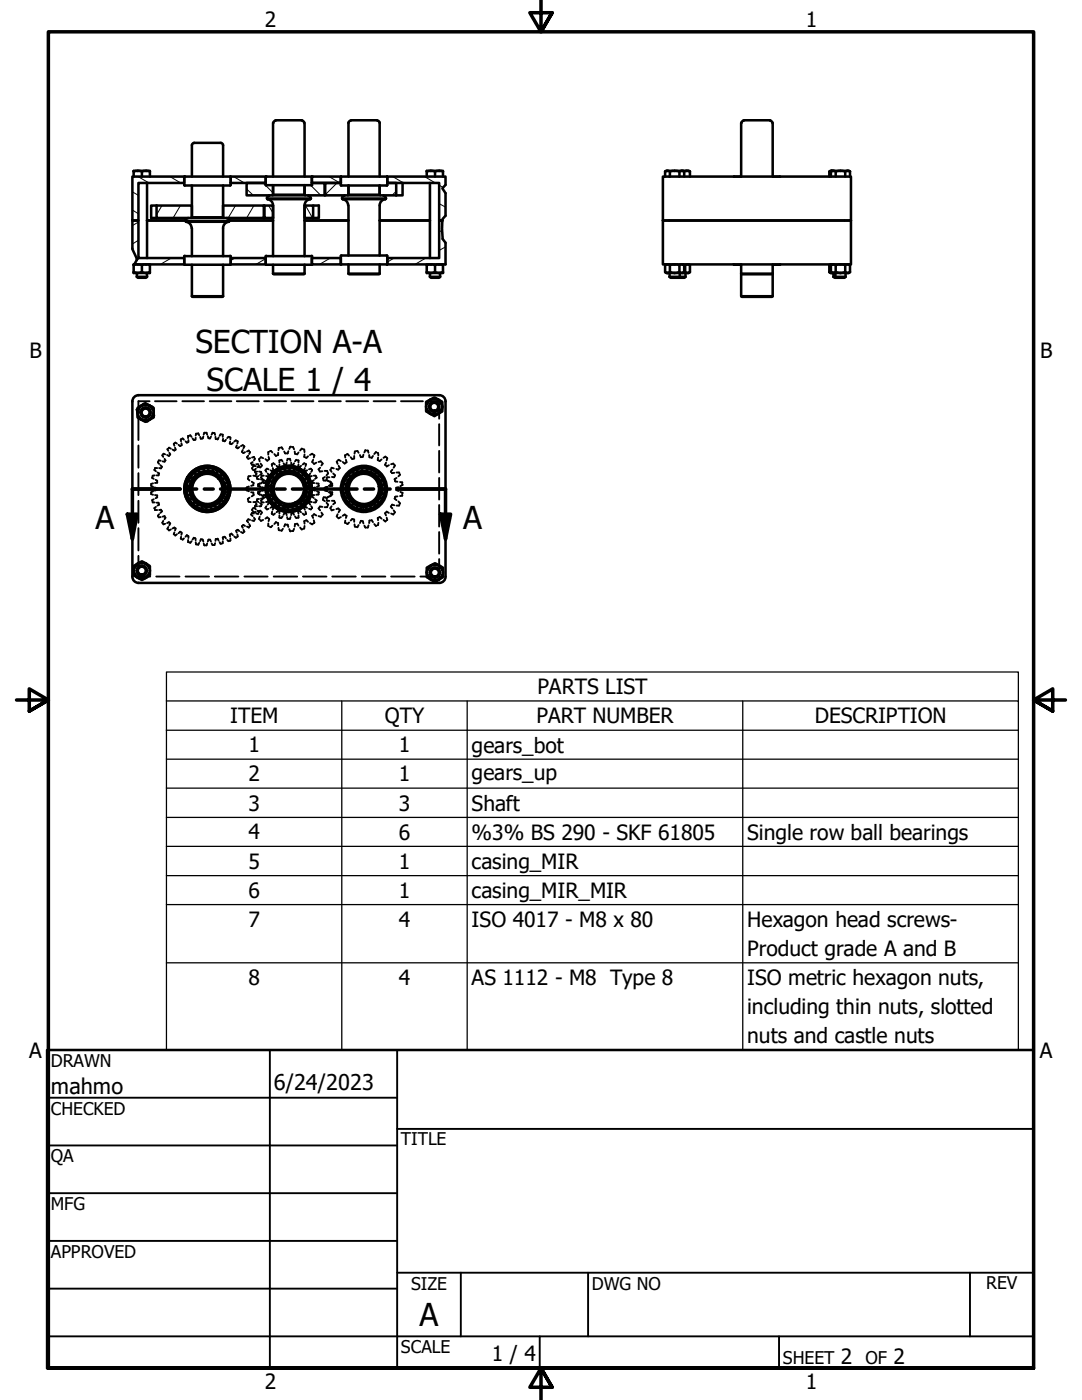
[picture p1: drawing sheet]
<svg xmlns="http://www.w3.org/2000/svg" width="216mm" height="279mm" viewBox="0 0 216 279" stroke-linecap="round" stroke-linejoin="round" font-family="sans-serif">
<!-- layer: Hatch (ANSI) -->
<g fill="none" stroke="#000" stroke-width=".2">
<path d="M26.4 38.3l1.2 .7M27.6 35.2l2.1 1.3M33.9 35.2l2.2 1.3M46.6 35.2l2.2 1.3M49.2 37.7l1.3 1.3M52.5 36.5l2 2M53 35.2v.1M62 37l2 2M65.7 35.2l2.1 1.3M67.2 36.5l-2.3 2.4M69.5 38.7l-.3 .3M78.4 35.2l2.1 1.3"/>
<path d="M79.1 38.2l-.9 .8M84.7 35.2l2.2 1.3M87.6 37l.8 .4M26.4 41.9l1.2 .8M27.6 47.9l-1.2 .8M27.6 44.3l-1.2 .7M27.8 51.5l-.4 .3M32.3 41l-1.1 1.9M34.2 51.5l-2.2 1.3M36 41l-1.5 2.5M46.9 51.5l-.9 .5M47 41l-1.5 2.5"/>
<path d="M50.7 41l-1.5 2.5M53 51.6l-1.9 1.2M53.6 41l.9 1.5M61 41l1.4 2.5M65.9 51.5l-2.1 1.3M78.6 51.5l-1.3 .8M85 51.5l-2.2 1.3M87.6 40.6l1.3 .7M88.2 46l-.6 .3M88.9 49.3l-1.3 .7"/>
</g>
<!-- layer: Hidden (ANSI) -->
<g fill="none" stroke="#000" stroke-width=".38">
<path d="M27.5 82.9l.1 .7 .6 .2M27.6 83.4v4.4M27.6 88.9v4.4M27.6 94.4v4.4M27.6 99.9v4.4M27.7 81.3l-.5 .4 .2 .7M29.3 80.7l-.6-.2-.5 .4M29.5 81.7a.83 .83 0 0 0-1.3 .7 .83 .83 0 0 0 1.3 .7M29.8 83.8l-.4 .4-.6-.2M29.8 80.9l.7 .3 .1 .5M29.8 80.1h-2.2v2.2M30.2 98.5v.1l.3 .1"/>
<path d="M30.2 96.8l.3 .4M30.3 81.7a1.41 1.41 0 0 0-1.5-.8 1.41 1.41 0 0 0-1.2 1.3M30.4 95.2v.2l.3 .2M30.5 82.5a1.48 1.48 0 0 1-1.2 1.3 1.48 1.48 0 0 1-1.6-.7M30.5 98l-.3 .4M30.5 96.5l-.3 .1v.1M30.7 82.4l.1 .6-.4 .4M30.7 99.6l-.3 .2v.1M30.9 97.3l.3 .1v.1M30.9 93.7l-.1 .1 .3 .2M30.9 94.9l-.5 .2M30.9 98.8l.5 .1v.1"/>
<path d="M30.9 80.1h4.3M31.1 95.8l.3 .3M31.2 97.7v.1l-.3 .1M31.4 96.2v.1l-.5 .1M31.4 99.1l-.3 .3M31.4 93.4h-.5v.1M31.4 94.3l.3 .2v.1M31.6 92.1l-.1 .2 .2 .3M31.7 94.7l-.1 .2h-.4M32 92.8l.3 .4M32.1 91.9h-.4l-.1 .1M32.2 93.3l-.1 .2-.4-.1"/>
<path d="M32.4 92.1h.5M32.4 90.8l.2 .4M32.5 90.7l.1-.1 .4 .1M32.8 91.6l.2 .3M33.3 90.8l.4 .2 .1-.1M33.5 89.5l-.1 .2 .2 .3M33.7 89.5v-.2l.4 .2M33.8 90.4l.1 .4M34.4 89.7l.5 .2M34.8 88.5l-.1 .1 .1 .4M34.9 89.3l.1 .5M34.9 88.4l.4 .1"/>
<path d="M35.6 88.8l.3 .2h.2M36.2 88.5v.4M36.2 87.6l-.1 .1v.4M36.3 87.6l.1-.1 .3 .3M36.4 80.1h4.3M37 88.1l.4 .2M37.1 97.4v.7M37.1 97.3v.2M37.1 97.4h.1M37.1 96.7v.7M37.1 97.7l.2 .1M37.2 98.8l.6 1.2"/>
<path d="M37.2 97.4h.1M37.3 97l-.2 .2M37.3 96a4.3 4.3 0 0 0 .5 4.1M37.4 99.3l.1 .3M37.5 96a4.1 4.1 0 0 0 .5 4.1M37.5 99v.1M37.5 99.4h.1M37.6 95.7l.1 .1M37.6 87.8v.4l-.1 .1M37.6 99.4h.1M37.7 95.4l-.4 .7M37.7 99.6l.1 .1"/>
<path d="M37.7 95.4h.1M37.7 87h-.2v.4M37.7 95.3l-.1 .3M37.8 97.4h.1M37.8 86.9h.2l.2 .3M37.8 97.7v.1M37.8 97.1l.1 .1M37.9 97.4h.1M37.9 97.5h.1M38 97.3v.1M38 97.5v.5M38 97.5l-.1 .1"/>
<path d="M38 98.8l.1 .1M38 94.9l-.3 .5M38 95.2h-.2M38 96.9v.5M38.1 98.6l.2 .5M38.1 99.1h.1M38.2 98a3.3 3.3 0 0 0 2.6 2.8M38.2 99.1h.1M38.2 98.9l.1 .2M38.2 96l-.1 .1M38.3 95.8h.1M38.3 99.1l.2 .4"/>
<path d="M38.3 99.1v.1M38.3 99.3v.1M38.4 87.5l.3 .3M38.5 95.8l-.1 .1M38.5 95.5v.1M38.7 95.4l-.5 1M38.9 99.9l.4 .4M38.9 94.2v.1M39.1 87.4l-.1 .4h-.1M39.1 93.9v.1M39.2 94.7h.1M39.2 94v.1"/>
<path d="M39.2 93.9l-.2 .1M39.3 86.6h-.2v.3M39.4 93.9h.1M39.4 86.6l.2-.1 .2 .4M39.5 94.6h.1M39.6 94.6l-.5 .4M39.7 93.6l-1.2 .8M39.8 94.4v.1M39.9 87.2l.2 .4h.1M40.1 94.4l-.7 .3M40.6 87.1l-.2 .4h-.1M40.8 93.4l-.1 .1"/>
<path d="M40.8 94l.1 .1M40.9 86.4h-.1l-.2 .3M41 94.4a3.3 3.3 0 0 0-2.8 2.6M41 93.3l-.6 .1M41 86.4h.2l.1 .3M41 94.2h.7M41 93.3h.1M41 93.3h-.1M41.1 93.3h.7M41.1 93.3h.1M41.1 94h.1M41.1 93.4v.1"/>
<path d="M41.1 94.1l-.5 .1M41.3 93.3l.2 .2M41.5 87.1l.2 .4M41.5 94l-.2 .1M41.7 93.3a4.3 4.3 0 0 0-3.7 1.8M41.7 93.2a4.3 4.3 0 0 0-3.9 1.9M41.8 80.1h4.4M42 94.4a3.1 3.1 0 0 1 2.6 2.8M42.1 87.1l-.3 .4M42.2 94.3l.5 .1M42.4 93.4l.7 .2 .6 .4M42.5 94.2v.1"/>
<path d="M42.5 86.4h-.1l-.2 .3M42.6 94.4l.3 .1M42.7 93.5a4.3 4.3 0 0 1 2.8 3l-.2-.1M42.7 86.4h.1l.1 .4M42.7 93.4a4.4 4.4 0 0 1 2.9 3.1M42.7 94.4l.5 .3M42.7 94.4h.1M42.8 94.3v.1M42.8 93.6l-.1 .1M42.9 93.6l.3 .1M43 87.2l.1 .4h.1M43.1 93.7v.1"/>
<path d="M43.1 93.6v.1M43.1 94.4l-.1 .1M43.3 93.8l.1 .2M43.6 87.3l-.2 .4-.1-.1M43.7 95.1l.4 .4M43.8 99.9l-.4 .4M43.8 99.9h.1M43.8 99.9v.2M43.9 99.9h.1M43.9 95.1v.1M44 95.3l.1 .1M44.1 95.4l.3 .5"/>
<path d="M44.1 95.4h.1M44.2 99.6l-.3 .3M44.2 86.7h-.2l-.2 .3M44.2 99.8l-.1 .1M44.2 95.3l-.1 .1M44.3 94.4l.8 1M44.3 95.6h.1M44.3 86.7h.1v.5M44.4 94.7h.1M44.5 87.6l-.1 .3 .2 .1M44.6 98.2a3.1 3.1 0 0 1-2.8 2.6M44.6 96.4l.2 .5"/>
<path d="M44.6 95h.1M44.6 98.6l-.2 .5M44.6 94.7l.2 .3M44.6 98.6h.1M44.6 98.6v.1M44.7 98.8v.1M44.8 96.9h.1M44.8 98.6h.1M44.8 98l-.1 .6M44.8 96.9v.6M44.8 94.9h-.1M44.8 98.4l-.1 .2"/>
<path d="M44.8 96.8v.2M44.8 95.1v.2M44.8 96.5v.1M44.9 97.2h.1M45 98.3l-.2 .1M45.1 87.8l-.3 .3-.1-.1M45.3 98.7l.1 .1M45.3 99.1h-.1M45.4 96.1l.3 .6M45.5 98.8h.1M45.5 96.8h.1M45.5 98.4v.2"/>
<path d="M45.5 98.7v.2M45.6 96.6l.1 .1M45.6 97l-.1 .2M45.7 97.6a4.5 4.5 0 0 1-2 3.6M45.7 96.8v.6M45.7 98.1l-.4 1.3M45.7 96.8v.1M45.7 96.7v.1M45.7 87.2l-.4 .2M45.8 97.6a4.6 4.6 0 0 1-2 3.7M45.8 87.2l.2 .1v.4M45.9 88.1l-.1 .4 .2 .1"/>
<path d="M46.5 88.4l-.4 .2M47.2 87.9h-.1l-.4 .2M47.2 88.9l-.1 .4h.1M47.2 80.1h4.4M47.3 88l.1 .1v.4M47.8 89.2l-.4 .3-.1-.1M48.5 89.8l-.2 .4h.1M48.5 88.9l-.4 .1M48.6 89l.2 .1-.2 .4M48.9 90.2l-.4 .2M49.2 97.7v.2l.5 .1M49.5 95.4l.3 .5"/>
<path d="M49.5 91.4v.2l.4-.2M49.5 99.9l.1 .2 .4 .1M49.5 90.9l-.2 .3v.2M49.7 97.1l-.5 .2v.2M49.7 90v-.1l-.4 .2M49.8 99.3l-.3 .3v.2M49.8 90.2h.1l-.2 .4M50 95l-.4 .1-.1 .1M50.1 98.2l.4 .1v.2M50.2 96.1l.4 .4M50.2 92.7h.5M50.3 91.3l.4-.1v.1"/>
<path d="M50.4 93.3l-.1 .2 .2 .4M50.4 92.2l-.3 .3 .1 .1M50.5 96.7v.1l-.4 .2M50.6 98.6v.2l-.4 .3M50.8 91.4l-.1 .5M50.9 94.2l.3 .4-.1 .1M50.9 94v.2l.4-.1M51.1 94.8l-.1 .2-.5-.1M51.1 93h-.5l-.1 .2M51.1 93.5l-.3 .4M51.1 92.6h.4l.1 .2M51.2 99.9l.4 .3"/>
<path d="M51.3 95.4v.2h.4M51.5 93.2l.4 .1 .2-.1M51.5 96.9v.1l.4 .2M51.5 98.4l.3 .3M51.6 95l-.4 .3M51.6 92.9l.1 .1-.3 .3M51.7 99.6h-.4v.2M51.7 94.1l.4 .2M51.7 98.5l.1 .2h.3M51.7 96.8l.3 .4M51.8 91.5l-.1 .1 .1 .5M51.8 96.5l-.3 .3"/>
<path d="M51.9 98l-.4 .2v.1M51.9 91.4l.2-.2 .4 .2M52 92.5l.3 .4-.1 .1M52 98l-.3 .4M52.1 95.7l.4 .1v.1M52.1 95.2v.1l.3 .3M52.1 96.5l-.4 .1M52.2 94.4l-.3 .4M52.2 98.9l.3 .1v.2M52.3 97.3l.3 .1v.1M52.4 99.6l-.3 .3v.1M52.4 97.3l.4 .1v.1"/>
<path d="M52.5 99.3v.1l-.4 .1M52.5 96l-.3 .3M52.5 98.8h.4l.1 .1M52.6 97.7v.1l-.3 .1M52.6 94.9h-.3l-.1 .2M52.7 95.8l.3 .3M52.7 80.1h4.4M52.8 97.7v.1l-.4 .1M53 91.6l.3 .3 .2-.1M53 96.3l-.1 .1h-.4M53 99v.1l-.3 .3M53.1 95l.4 .1v-.1"/>
<path d="M53.1 93.7l-.1 .2 .1 .3M53.1 93.6l.5 .1M53.3 97.2v.3l.2 .2M53.3 97.4v.7M53.3 97.3v.2M53.3 97.2h.1M53.3 97.2l.1 .1M53.3 97.4h.1M53.4 98.7a4.5 4.5 0 0 0 2.9 3.1M53.4 96.7l-.1 .7M53.4 94.5l.3 .3-.1 .1M53.5 98.8l.6 1.2"/>
<path d="M53.5 97.3h.1M53.5 98.7a4.2 4.2 0 0 0 2.9 3M53.5 97l-.1 .2M53.6 96.9l-.3 .3M53.6 91.2l.1 .4-.1 .2M53.7 90.2h-.2v.5M53.7 98.9a.48 .48 0 0 0 .3 .7M53.7 99.3l.1 .3M53.7 99v.1M53.8 99.4h.1M53.8 90h.2l.4 .3M53.8 95.7l.1 .1"/>
<path d="M53.8 99.2v.1M53.9 95.4l-.3 .7M53.9 99.6l.1 .1M53.9 95.4h.1M54 95.3v.5M54 93.9l.4 .1M54 95.5h.1M54 95.3l-.2 .3M54 96.9l.1 .1a.46 .46 0 0 1-.1 .7M54 97.3h.1M54 97.4h.1M54 97.1l.2 .1"/>
<path d="M54.1 98.7l.4 .2M54.1 95.3l.1 .1M54.1 97.7l-.1 .1M54.2 97.3v.1M54.2 97.4h.1M54.2 97.5h.1M54.2 97.4v.1M54.2 95.2h-.1M54.2 97.5v.5M54.2 97.5v.1M54.2 98.8l.2 .1M54.3 94.9l-.4 .5"/>
<path d="M54.3 99h.1M54.3 96.9l-.1 .5M54.4 95.1l-.4 .2M54.4 98.6l.1 .5M54.4 92.6h-.2l.1 .4M54.4 99.1h.1M54.4 97a3.4 3.4 0 0 0 1.7 3.5M54.4 93.4l.1 .5M54.4 98.9h.1M54.5 98.9l-.1 .5M54.5 92.5l.4 .2M54.5 99.1h.1"/>
<path d="M54.5 98.9v.2M54.5 96l-.1 .1M54.5 99.1l.3 .4M54.5 95.8h.1M54.5 99.1v.1M54.5 99.3v.1M54.6 95.7h.1M54.6 95.8l.1 .1M54.7 95.8h.1M54.7 95.9l-.3 .5M54.7 95.8l-.3 .1M54.7 95.3v.5"/>
<path d="M54.7 95.8l-.1 .1M54.7 90.6l.4 .4 .1-.1M54.7 95.5v.1M55 95.4l-.3 .5M55.2 99.9l.4 .4M55.2 93l.2 .2h.2M55.2 94.2l-.1 .1M55.2 93.9a4.5 4.5 0 0 0-1.9 3.8M55.3 94a4 4 0 0 0-1.8 3.8M55.3 93.9h.1M55.3 93.9l-.5 .5M55.3 93.9l-.1 .1"/>
<path d="M55.4 93.9h.1M55.4 94h.1M55.4 94.7h.2M55.5 90.4v.4l-.2 .1M55.5 94.6h.4M55.6 93.9h.2M55.7 94.6l.1 .1M55.8 92.7l-.1 .5M55.8 94.6h.1M55.8 89.3l-.2 .1v.5M55.8 94.5l.1 .1zM55.8 94.7l-.4 .3"/>
<path d="M55.8 94.6v.1M55.9 91.9h-.1v.4M55.9 93.9h-.4l-.3 .3M55.9 93.6l-.5 .3M56 89.3h.2l.3 .4M56 91.8h.1l.3 .3M56 94.4v.1M56.1 94.2l-.2 .4M56.3 93.6a4.1 4.1 0 0 1 4 .7M56.3 93.5a4.4 4.4 0 0 1 4.1 .7M56.3 94.4l-.6 .3M56.6 92.5l.3 .3"/>
<path d="M56.7 90.1l.2 .4h.2M57 93.4v.1M57 94l.1 .1M57.1 94l.4 .1M57.2 92.3l-.2 .5M57.2 94.2h.1M57.3 93.3h.1M57.3 93.3l-.7 .1M57.3 93.3h-.2M57.3 94.2h.1M57.3 94.2h-.5M57.3 93.3h.7"/>
<path d="M57.3 93.3h.2M57.3 93.4v.1M57.3 94h.1M57.3 94.1v.1M57.4 94.2h.5M57.4 94.1v.1M57.5 93.4v.1M57.5 94h.1M57.5 90l-.1 .5h-.2M57.6 93.3l.1 .2M57.6 91.6h-.2l-.1 .3M57.7 91.6h.1l.2 .3"/>
<path d="M57.7 94l-.1 .1M57.8 93.5v-.1a.49 .49 0 0 0-.7 .1M57.8 93.9l-.3 .2M58.1 89.2h-.2l-.2 .4M58.1 92.3l.1 .5h.1M58.2 80.1h4.3M58.2 94.4a3.1 3.1 0 0 0-3.4 1.7M58.3 89.2h.2l.2 .5M58.5 94.3l.5 .1M58.7 93.4l.7 .2 .5 .4M58.7 92.5l-.3 .3M58.7 94.2l.1 .1"/>
<path d="M58.8 90.1l.2 .5M58.9 94.1l.2 .4M58.9 94.4l.2 .1M59 94.4l.5 .3M59 94.4h.1M59.1 93.7a.45 .45 0 0 1 .7 .3M59.1 94.3v.1M59.1 93.6l-.2 .1M59.1 94.4v.1M59.2 94.7a3.2 3.2 0 0 1 1.6 3.5M59.2 93.6l.2 .1M59.2 91.8h-.1l-.2 .3"/>
<path d="M59.2 93.8h.1M59.4 91.9h.2v.4M59.4 93.6l-.1 .1M59.4 94.4l-.2 .1M59.4 93.8v.1M59.6 90.3l-.3 .4-.1-.1M59.6 94.4l-.5 .1M59.6 93.8v.2M59.6 92.7l-.1 .4 .1 .1M59.9 95.1l.5 .4M60.1 93l-.3 .2h-.1M60.1 99.9l-.4 .4"/>
<path d="M60.1 99.9v.1M60.1 99.9l-.1 .2M60.2 99.9h-.1M60.2 95.1v.1M60.3 95.3v.1M60.3 95.1v.3l.1 .1M60.3 95.4l.3 .5M60.3 95.4h.1M60.4 95.5l.1 .2h.3M60.4 89.6l-.2-.1-.3 .4M60.5 99.9l-.5 .2M60.5 99.6l-.4 .3"/>
<path d="M60.5 95.4h.1M60.5 95.3l-.1 .1M60.5 99.8l-.2 .1M60.5 99.1a3.2 3.2 0 0 1-3.4 1.7M60.5 94.4l.9 1M60.5 95.6h.1M60.6 89.7h.1l.1 .5M60.6 94.7h.2M60.7 94.8h.1a.48 .48 0 0 1 .4 .6M60.8 90.7l-.1 .5h.1M60.8 92.5h-.1l-.3 .2M60.8 93.4v.5"/>
<path d="M60.8 96.4l.3 1.1M60.9 98.7l.1 .4M60.9 98.6l-.2 .5M60.9 94.7l.2 .3M60.9 98.7h.1M60.9 98.6h.1M60.9 94.9l-.1 .1M60.9 98.6v.1M61 95.1l.1-.1zM61 92.6h.1l-.1 .4M61 98.4l-.1 .2M61 98.8v.1"/>
<path d="M61 95.1a4.3 4.3 0 0 1 .6 4M61 97l.3 .4M61 98.7h.1M61 97h.1M61 98l-.1 .6M61 98.6h.1M61 94.9h.1M61 96.8v.2M61.1 95.1v.2M61.1 96.9h.1M61.1 96.5l-.1 .1M61.2 95a4.3 4.3 0 0 1 .5 4.2"/>
<path d="M61.2 97h.1M61.2 98.3l-.1 .1M61.2 97.2h.1M61.2 98.4l-.3 .3M61.2 96.6l-.2 .4M61.3 93.9l-.4 .1M61.5 91.1l-.3 .3-.2-.1M61.6 96.6h.1a.39 .39 0 0 1 .2 .3 .39 .39 0 0 1-.2 .4M61.6 99.1h-.1M61.6 98.7l.1 .1M61.6 96.4l.1 .1M61.7 98.6v.3"/>
<path d="M61.7 96.1l.1 .6M61.7 98.9l-.3 .4M61.7 98.8h.1M61.7 96.9h.1M61.7 96.8h.1M61.7 98.4l.1 .2M61.8 98.7l-.1 .2M61.8 95v.1l.4-.1M61.8 96.7v.1M61.8 96.8l.2 .6M61.8 96.6v.1M61.8 96.8v.1"/>
<path d="M61.8 97v.2M61.9 98.1l-.4 1.3M61.9 94.5l-.2 .3v.1M62.1 93.6l-.4 .1M62.2 93.7l-.1 .5M62.3 99l.3 .4M62.4 96.3v.1h.3M62.4 90.7l-.1-.1-.5 .2M62.5 91.8l-.2 .4 .1 .1M62.5 97.7v.1l.4 .1M62.5 90.7l.2 .2-.1 .4M62.6 94.9h.4l.1 .2"/>
<path d="M62.6 95.8l-.3 .3M62.7 98.8h-.3v.1M62.9 97.3l-.4 .1v.1M62.9 99.6l.3 .3-.1 .1M63.1 92.3l-.4 .3-.2-.1M63.1 96.5h.5v.1M63.1 95.2l.1 .1-.3 .3M63.2 98l.4 .2v.2M63.6 92.2l.4-.1 .1 .1M63.6 96.8v.2l-.4 .2M63.6 98.5v.2h-.5M63.6 80.1h4.4"/>
<path d="M63.8 94v.1l.5-.1M63.9 93.3l-.3 .4 .1 .2M64.3 92.3l.1 .2-.3 .4M64.5 99.6v.2l.3 .2M64.5 95.8l.5 .1M64.8 94h.5v.2M64.8 97.7v.2l.4 .1M64.8 95.2l-.3 .4M64.9 97.7v.2l.4 .1M65 99.3h-.4l-.1 .1M65.2 95.6v.2l.3 .2M65.2 99.8l.1 .1h.4"/>
<path d="M65.2 97.2l-.4 .1v.2M65.3 97.2l-.4 .1v.2M65.4 94.3l.1 .2-.3 .4M65.5 96l.5 .1v.2M65.5 99.1l-.3 .5M65.6 98.2l.4 .2v.2M65.7 95.2h-.4l-.1 .2M65.8 98.2h.5v.2M65.9 96.3l.4 .3M66 96.5v.2l-.4 .3M66 93.7l-.1 .1 .3 .4M66 98.8v.2l-.5 .2"/>
<path d="M66.2 99.9h.5v.2M66.3 96.8v.2h-.5M66.3 98.6l-.4 .3M66.5 94.5l.4 .4-.1 .1M66.6 93.5l-.4-.2-.1 .2M66.7 95.1v.1h-.5M67.1 93.6l.4 .1 .1-.1M67.3 92l-.1 .1 .2 .5M67.4 91.9l.2-.1 .4 .2M67.6 93l.2 .4-.1 .1M68.4 98.4l.4 1.3M68.4 97.3l.1 .1"/>
<path d="M68.4 96.8l-.1 .4M68.4 92.2l.4 .3 .1-.1M68.4 98.3h.1M68.4 97h.1M68.5 98.7a4.1 4.1 0 0 0 2.9 3.1M68.5 97h.1M68.5 97.9l-.1 .4 .2 .3a3.8 3.8 0 0 0 2.8 3.1M68.5 96.3l-.2 1.4M68.5 98.9l.1 .3M68.5 96.3h.1M68.5 98.3h.1M68.6 96.6l-.1 .1"/>
<path d="M68.7 99l-.1 .1M68.7 96.3h.1M68.8 99.3h.1M68.9 95.9h-.1a.42 .42 0 0 0-.2 .7M69 97.8l.3 .4M69 95.3l.1 .2M69 91.8l.2 .5h-.2M69 90.8l-.2 .1 .1 .4M69.1 98.2h.1M69.1 97.1h.1M69.1 80.1h4.4M69.2 99.8v.4"/>
<path d="M69.2 90.7l.1-.1 .4 .3M69.2 96.8h.1M69.2 95.1h.1M69.2 97.3l-.2 .1M69.2 98.5l.1 .1M69.2 94.9l-.1 .3M69.2 98.8h.1M69.2 98.2h.1M69.2 97v.2M69.2 95.1l.1 .1M69.3 96.1l.1 .4M69.3 98.2l-.2 .4"/>
<path d="M69.3 96.5h.1M69.3 98.2l.1 .5M69.3 96.6l-.1 1.1M69.3 94.9h.2M69.3 98.7h.1M69.3 98.6l.1 .1M69.4 96.5l-.4 .3M69.4 98.7l.3 .6M69.4 98.7v.2M69.4 99v.1M69.5 99.5h.2l.2 .2M69.5 95.8h.2"/>
<path d="M69.6 94.6l-.8 1.1M69.7 94.6h.1M69.7 95.5h.1M69.8 96.1a3.2 3.2 0 0 0 .5 3.8M69.9 99.7l.1 .4M69.9 99.7l.4 .4M69.9 95.4l-.3 .7M69.9 95.2v.2M70 91.2l.3 .4h.1M70 94.4l-.4 .1-.1 .4M70.1 95l.1 .1M70.2 94a4.3 4.3 0 0 0-1.9 3.7"/>
<path d="M70.2 95.1l-.4 .1M70.2 95.2l-.4 .4M70.2 95.1h.1M70.3 94a4.3 4.3 0 0 0-1.9 3.7M70.4 94.7l-.2 .4M70.5 93.9v.1M70.7 93.7l-.6 .4M70.7 91v.5l-.2 .1M70.7 93.7v.1M70.7 93.9h.1M70.7 94.6h.2M70.9 93.7l-.3 .1"/>
<path d="M71 90l-.2 .1-.1 .5M71 94.4l.1 .2M71 94.6h.1M71 93.7h.1M71.1 94.4h.1M71.2 93.5a4.3 4.3 0 0 1 4.2 .7M71.2 90h.1l.3 .4M71.2 94.4l-.1 .2M71.2 93.6a4.4 4.4 0 0 1 4.2 .6l-.2 .1M71.2 94.2l.5 .1M71.3 94.2v.2M71.4 93.5l-.7 .2"/>
<path d="M71.4 93.5v.1M71.6 94.1v.1M71.6 94.2l.1 .1M71.6 94.3l-1 .5M71.8 93.5a.46 .46 0 0 0-.7 .3M71.8 90.8l.2 .4h.1M71.9 94l-.2 .3M72.4 94l.1 .1M72.5 93.3l-.2 .2M72.5 90.7l-.1 .5h-.1M72.6 94.1l.2 .1M72.6 93.3h.2"/>
<path d="M72.7 93.3h.7M72.7 93.3h-.7M72.7 94.2h-.6M72.7 94.2h.6M72.7 93.3h.1M72.7 93.4v.1M72.7 94h.1M72.7 94.1v.1M73 93.9l.3 .3M73 93.3l.1 .2a.4 .4 0 0 1 .4-.1 .4 .4 0 0 1 .3 .3M73 94v.1M73.1 89.9h-.2l-.2 .4"/>
<path d="M73.3 89.9h.1l.1 .5M73.3 94.2h.1M73.3 94v.1M73.5 93.3v.1M73.5 93.5h.1M73.7 90.8l.2 .5M73.7 94.1l-.4 .1M73.8 94.4l.5 .2M74 94.3l.1 .1M74.1 93.5l1.2 .7M74.2 94.7a3.2 3.2 0 0 0-3.8 .5M74.2 94.5l.1 .1"/>
<path d="M74.3 94.6l.4 .3M74.3 94.6h.1M74.4 94.4v.1M74.4 91l-.2 .4-.2-.1M74.4 93.7l-.1 .1M74.5 94.6h.2M74.5 80.1h4.4M74.6 94.5l.2 .4M74.6 93.7l.3 .2M74.7 93.9l-.1 .1M74.7 93.8v.1M74.8 94.9l.4 .1"/>
<path d="M74.8 94.9h.1M74.9 99.9a3 3 0 0 1-3.8 .6M74.9 94.8v.1M74.9 95.3a3.1 3.1 0 0 1 .6 3.8M74.9 94v.2l.6 .2v.3M75.1 95.2l.5 .5M75.1 90.3l-.1-.1-.3 .4M75.2 99.8l-.3 .4M75.3 90.4l.2 .5M75.4 91.3v.5l.1 .1M75.4 95.6l.4 .6M75.4 95.3v.1"/>
<path d="M75.6 99.4l-.1 .5M75.6 95.6h.1M75.6 99.4v.1M75.7 95.9h.1M75.8 96.2l.3 .3M75.8 95.8v.4M75.8 98.9l-.2 .5M75.8 94.7l.8 1.1M75.8 98.9h.1M75.8 98.9v.1M75.8 99.1v.2M75.9 95a3.6 3.6 0 0 1 .7 4.1"/>
<path d="M75.9 98.7l-.1 .2M75.9 99.2l-.3 .2M75.9 96.7l.2 1.1M75.9 96.1v.1M75.9 98.9h.1M76 98.4l-.2 .5M76.1 97.9l.2 .3M76.1 97.9h.1M76.1 97.1v.2M76.1 98.6l-.1 .1M76.1 94.9a4.4 4.4 0 0 1 .6 4.2M76.1 95.1l.2 .2"/>
<path d="M76.1 91.7l-.3 .3-.2-.1M76.1 99.8h.1M76.1 97.2h.1M76.1 95.2v.1M76.1 97.5l.2 .1M76.2 96.9l-.1 .1M76.3 99.8v.1M76.3 95.2h-.1M76.3 99.4v.5l-.4 .2M76.3 97.5l-.2 .4M76.3 95.5v.1l.2 .1 .1 .4-.1 .2M76.5 99.4l-.2 .1"/>
<path d="M76.5 95.9h.1M76.5 99.1v.1M76.6 99.2h.1M76.6 98.8v.1M76.7 99.1l-.1 .2M76.7 96.8l.1 .1M76.8 97.9h.1M76.8 97.2h.1M76.8 96.5l.2 1.4M76.8 98.6l-.5 1.2M76.9 97.4l-.1 .1a.49 .49 0 0 1-.1 .8M76.9 97v.3"/>
<path d="M76.9 97.9h.1M76.9 97.2h.1M77 92.3l-.2 .5h.2M77 91.2l-.1-.1-.4 .3M77.2 91.3l.1 .1-.1 .5M77.6 92.8l-.4 .3-.1-.1M78 92.6l.5-.1v.1M78.2 94.4h.5M78.3 93.7l-.3 .4v.1M78.7 92.8l.1 .1-.3 .4M78.8 95.9l.5 .2M78.8 99.4l-.1 .1 .4 .3"/>
<path d="M79.1 97.7v.1l.4 .2M79.1 94.3h.5l.1 .1M79.1 95.4l-.4 .2 .1 .2M79.3 99.1l-.5 .2M79.5 97.2l-.4 .1v.2M79.8 94.6v.1l-.3 .4M79.8 96.2l.5 .1v.2M79.9 98.2l.4 .2v.2M80 80.1h4.4M80.3 96.6v.2l-.4 .2M80.3 98.7v.2l-.5 .1M85.3 80.7a1.43 1.43 0 0 1 1.3-1 1.43 1.43 0 0 1 1.4 1"/>
<path d="M85.3 81.6a1.43 1.43 0 0 0 1.3 1 1.43 1.43 0 0 0 1.4-1M85.5 80.1h2.1v.3M87.1 80.5a.81 .81 0 0 0-1.2 .7 .81 .81 0 0 0 1.2 .7M87.6 80.6v.4M87.6 81.4v2.2M87.6 84.6v4.3M87.6 90v4.3M87.6 95.4v4.3M26.9 113.4a1.45 1.45 0 0 1 1.4-.9 1.45 1.45 0 0 1 1.4 .9M26.9 114.4a1.45 1.45 0 0 0 1.4 .9 1.45 1.45 0 0 0 1.4-.9M27.6 105.4v4.5M27.6 110.9v2.3"/>
<path d="M27.6 114.6v.2M27.6 114.9v.2h2.4M28.7 113.2a.82 .82 0 0 0-1.2 .7 .82 .82 0 0 0 1.2 .7M30.4 100.1l.1 .2h.4M30.9 101.7v.1h.5M31.1 101.2l-.3 .2 .1 .1M31.2 115.1h4.6M31.2 100.3h.4l.1 .2M31.6 103.2h.5M31.7 100.6v.1l-.3 .2M31.7 101.8l.4-.1 .1 .2M31.7 102.6l-.2 .3 .1 .2"/>
<path d="M32.3 101.9v.1l-.3 .4M32.4 103.1l.4-.1 .1 .1M32.5 104.5l.1 .1 .4-.1M32.6 103.9l-.2 .5M33 103.3l-.2 .3M33.6 105.2l-.2 .3 .1 .2M33.8 104.3l-.1-.1-.4 .2M33.9 104.4l-.1 .4M34.1 105.7l-.4 .2v-.2M34.8 106.2l-.1 .4 .1 .1M34.9 105.3l-.5 .2M35 105.4l-.1 .5"/>
<path d="M35.3 106.6l-.4 .2M36.1 106.2l-.2-.1-.3 .3M36.1 107.1v.4l.1 .1M36.2 106.2v.5M36.7 107.4l-.3 .3-.1-.1M37 115.1h4.7M37.4 106.9l-.1-.1-.3 .3M37.5 106.9l.1 .1v.4M37.5 107.8v.4h.2M38.2 108l-.2 .3h-.2M38.3 100.6l1.1 .8M38.6 101a4.1 4.1 0 0 0 4.1 .7"/>
<path d="M38.6 100.6v.2M38.7 100.8a4.2 4.2 0 0 0 4 .8M38.7 101l.2 .1M38.7 107.4l-.3 .3M38.8 101h.1M38.9 107.4l.2 .4M38.9 100.9v.1M38.9 100.3h.2M39.1 108.2v.4h.2M39.2 101.1l-.1 .1M39.2 100.5h.1M39.2 100.3l.2 .1"/>
<path d="M39.3 100.3l.5 .3M39.3 100.3v.1M39.4 100.5l.1 .1M39.8 108.3l-.2 .4-.2-.1M40 101.7l1.4 .2M40.2 107.6h-.1l-.2 .4M40.3 100.8l.5 .2M40.3 107.6l.3 .5M40.3 101.6l.1 .1M40.5 101.8l.3 .1M40.6 101l-.2 .1M40.6 108.5l.2 .3h.1"/>
<path d="M40.7 101h.1M40.7 101.7h.1M40.7 101.8v.1M40.8 101h.6M40.8 101.1v.1M40.8 101h.1M40.8 101h.2M41 101.1l.1 .1M41.1 101.7l-.1 .1M41.3 108.5l-.1 .3h-.2M41.7 107.7h-.1l-.1 .4M41.8 107.7l.3 .4"/>
<path d="M42.2 108.5l.3 .3M42.2 101v.1M42.4 101.6l.1 .1M42.5 100.8h.1M42.5 100.8l-.6 .2M42.5 100.8v.1M42.5 101h.1M42.5 100.8l-.1 .1M42.7 100.8l.2 .1M42.9 101.7h-.3M42.9 115.1h4.7M42.9 108.4l-.1 .4h-.1"/>
<path d="M43 100.6l-.5 .2M43.1 101.4l-.1 .1M43.2 107.6h-.1l-.1 .3M43.3 107.6l.1-.1 .2 .4M43.4 101.4l-.7 .3-.7 .2M43.8 100.2v.1M43.8 108.2l.2 .3h.2M43.9 100.1h.1M44.1 100.7h.2M44.4 100.5h.1M44.4 108v.4l-.1 .1M44.4 100.6h.1"/>
<path d="M44.6 100.5l-.2 .2M44.6 107.2l-.2 .1 .1 .3M44.6 100.2v.1M44.7 107.1l.4 .3M45 100.1l-1.1 .9M45.3 107.8l.3 .2 .1-.1M46 106.6l-.2 .1 .1 .4M46 107.4v.5h-.2M46.1 106.6l.4 .2M46.7 107.1l.4 .2h.1M47.2 105.9h-.1l.1 .4M47.3 105.8l.1-.1 .4 .3"/>
<path d="M47.4 106.7v.4l-.1 .1M48.1 106.2l.4 .1M48.4 104.9l-.1 .1 .2 .3M48.5 104.8l.4 .2M48.6 105.7l.2 .4-.2 .1M48.8 115.1h4.6M49.3 105.1l.4 .2v-.1M49.3 103.8v.1l.2 .4M49.5 103.8v-.2l.4 .2M49.7 104.6l.2 .4h-.1M50.2 102.6l.2 .4M50.2 102.5l.1-.1 .4 .1"/>
<path d="M50.3 103.9h.4M50.5 102l.1 .2h.5M50.5 101.3l-.2 .4 .1 .2M50.5 100.2h.5l.1 .1M50.7 103.3l.1 .5M50.8 101.3l.3 .4M51.1 100.5l.1 .1-.3 .4M51.3 101h-.4v.2M51.4 101.9l.3 .3-.1 .1M51.5 102l.4-.1 .2 .1M51.6 102.4l-.1 .2-.4-.1M51.8 103.1l-.1 .5 .1 .1"/>
<path d="M51.9 100.4l.3 .4M52.1 100.9v.1h-.4M52.2 102.2l.1 .1-.3 .4M52.2 100.1l.1 .2h.3M52.5 103.8l-.4 .1-.2-.1M53.1 100.2l.4-.1v.1M53.1 101l-.1 .3 .1 .2M53.5 103.4l-.2-.1-.3 .2M53.5 104.5v.5h.2M53.6 103.4l.1 .2-.1 .4M53.6 101.5l-.5 .1M53.6 100.3l.1 .1-.3 .3"/>
<path d="M54.3 102.1l-.1 .5h.2M54.4 104.9l-.4 .3h-.2M54.4 101.2l-.4 .1M54.5 100.6l.5 .4M54.5 101.3l-.1 .4M54.6 115.1h4.7M54.7 100.5v.1a.47 .47 0 0 0 .7 .4M54.9 102.5l-.4 .2M54.9 100.6v.2M54.9 100.9l.1 .1M55 101h.1M55 100.8h.1"/>
<path d="M55.1 100.2l.4 .1M55.1 101l.5 .4M55.1 101l.1 .1M55.1 100.9v.1M55.2 104.3l-.1-.1-.4 .4M55.2 100.3h.1M55.3 104.3l.2 .1v.4M55.4 100.3v.1M55.4 101.1l-.1 .1M55.5 100.3l.1 .3M55.5 100.4h.1M55.5 100.3h.1"/>
<path d="M55.6 100.3l.4 .3M55.6 105.3v.5l.2 .1M55.6 102l-.4 .2M55.6 100.3v.1M55.7 102l.1 .5M55.7 100.5l.1 .1M55.8 102.9v.4h.1M56.3 101.7l.6 .2M56.4 103.1l-.4 .3M56.5 105.5l-.3 .4h-.2M56.5 101.5v.1a.43 .43 0 0 0 .7 .1M56.5 100.8l.6 .2"/>
<path d="M56.6 101.6v.1M56.8 101.9h.1M56.8 101l-.1 .1M56.8 101.7h.1M56.9 101.9h.1M56.9 102.4h-.1l-.2 .3M56.9 101.1h.1M57 101l.3 .3M57 101l-.5 .1M57 101.9h.6M57 101.9h.1M57 101h.1"/>
<path d="M57 101.7h.1M57 102.4l.2 .4M57 101.1h.1M57.1 101h.5M57.1 104.7l-.2-.1-.2 .5M57.1 101h.1M57.2 104.7h.2l.1 .5M57.3 103.2l.1 .4h.2M57.3 101.1l.1 .1M57.3 101.7l-.1 .1M57.7 105.6l.2 .4h.2M58 103.2l-.2 .4h-.1"/>
<path d="M58.3 102.4h-.1l-.1 .4M58.4 102.4h.1l.2 .3M58.5 101l-.1 .1M58.5 101.6l.2 .1M58.6 100.9l.4 .1M58.6 100.9l-.3 .3M58.6 101h.1M58.6 100.9v.1M58.7 105.5l-.2 .5h-.2M58.7 100.8h.1M58.7 100.8l-.5 .2M58.7 100.8l-.1 .1"/>
<path d="M58.7 101h.1M58.7 100.8h.2M58.8 101.6v.1M58.9 103.1l.3 .3M58.9 101.5v.1M59 104.6h-.1l-.1 .5M59 101.7h.1M59 100.8l.1 .1M59.1 101.4v.1a.45 .45 0 0 1-.7 .2M59.1 101.7h-.2M59.2 104.5l.4 .4M59.2 100.6l-.5 .2"/>
<path d="M59.3 101.4l-.1 .1M59.6 102.9v.4h-.2M59.6 101.4l-.6 .3-.7 .2M59.6 102l-.1 .1 .1 .4M59.7 102l.4 .2M59.9 105.3l.3 .4 .2-.1M60 100.1l-.1 .4M60 100.2l-.1 .1M60.1 100.1h.1M60.3 100.7h.2M60.4 102.5l.3 .2h.1M60.5 115.1h4.7"/>
<path d="M60.5 100.6h.1M60.6 100.5h.1M60.7 100.6h.1M60.8 105l-.1 .5h-.1M60.8 100.3a.46 .46 0 0 1-.6 .5M60.8 101.3v.4M60.8 100.5l-.2 .2M60.8 103.9l-.1 .1 .1 .5M60.8 100.2l.1 .1M60.9 101.2l.4 .1M61 103.9l.2-.1 .3 .3M61 102.1l.1 .5h-.1"/>
<path d="M61.1 100.1a4.3 4.3 0 0 1-3.7 1.8M61.2 100.1l-1 .9M61.2 100.1a4.4 4.4 0 0 1-3.8 1.9M61.7 101.5l.4 .1M61.7 100.3v.1l.2 .3M61.8 100.2v-.1l.4 .1M61.8 104.4l.5 .2 .1-.1M62.1 101l.1 .5M62.4 102.9h-.1l.2 .5M62.5 102.7l.2-.1 .4 .3M62.6 103.8l.1 .5-.2 .2M63.1 100.1l-.1 .2h-.4"/>
<path d="M63.6 103l.4 .1 .1-.1M63.7 101.3l-.1 .2 .3 .4M64.1 102.3l.3 .4-.1 .2M64.3 101.2l-.5-.1v.1M65.2 100.3l.3 .4-.1 .1M65.3 101v.2h-.5M66.1 101.7l.1 .2 .4-.2M66.2 101l-.3 .4 .1 .1M66.3 115.1h4.7M66.8 100.2l.1 .1-.4 .3M67.1 101.6l.4-.1 .1 .1M67.4 102.6l-.2 .5 .1 .1"/>
<path d="M67.7 101.7l.1 .1-.2 .4M68 103.2l-.4 .2-.2-.1M68.9 102.8l-.1-.1-.4 .2M68.9 103.9l-.1 .4 .2 .1M69 102.9h.2l-.2 .5M69.2 100.2l.4 .3M69.2 100.3l1 .9M69.2 100.1v.1M69.3 100.1h.1M69.6 100.6l.2 .2M69.7 104.3l-.4 .3-.1-.1M69.7 100.7v.1"/>
<path d="M69.8 100.6v.1M70 100.9h.1M70 100h.1M70.2 100.2v.1M70.2 100.1h.1M70.3 100.1l.4 .4M70.3 100.1l.1 .1M70.4 100.3l.1 .2M70.4 103.6h-.1l-.3 .3M70.5 101.2a.43 .43 0 0 0 .7 .3M70.5 103.6l.2 .1v.4M70.7 100.7h.5"/>
<path d="M70.7 104.6l.1 .5 .2 .1M70.8 101.5h.1M70.9 101.5l1.3 .4M70.9 101.3v.1M71.1 100.8h.1M71.2 100.7l.2 .4M71.2 100.7v.1M71.2 101.5l.1 .1M71.2 100.7l.6 .2M71.4 101.7l.3 .1M71.5 101.7h.1M71.5 100.9l-.1 .1"/>
<path d="M71.6 104.8l-.3 .4h-.1M71.6 101.6v.1M71.6 100.9h.2M71.7 101h.1M71.8 100.9l.5 .1M71.8 100.9v.1M71.8 100.9l.1 .1M71.9 101l.2 .2M71.9 101.7h-.1M72.1 103.9h-.1l-.2 .5M72.2 115.1h4.7M72.3 104h.1l.1 .5"/>
<path d="M72.7 104.9l.2 .4h.2M72.8 101l.4 .2M72.8 101l-.4 .3M72.8 101v.1M72.8 101.2h.1M72.8 101.7v.1M72.8 101.9h.1M73.2 101.7l.1 .1M73.2 101.1l-.1 .1M73.2 101.7a.41 .41 0 0 1-.7 0M73.3 101h.2M73.4 101v.1"/>
<path d="M73.5 104.8l-.1 .5h-.1M73.6 101.7h-.1M73.6 101.7v.1M73.7 101h.1M73.7 101.7l-.2 .1M73.9 103.9h-.2v.5M73.9 100.8l-1.1 .2M73.9 101.5v.2M74 103.8l.4 .4M74.2 101.6l-1.3 .3M74.4 100.6l-.2 .4M74.4 100.6h.4"/>
<path d="M74.4 100.7h.1M74.7 104.6l.3 .4 .1-.1M74.7 101.2h.1M74.7 100.4v.1M74.8 101.3h.1M74.9 100.2v.1M74.9 100.2l-.5 .3M74.9 100.2l-.1 .1M75 100.1l-.1 .1M75.1 100.1h.1M75.2 101h-.1a.49 .49 0 0 1-.7 .3M75.3 100.8h.1"/>
<path d="M75.4 100.8v.1M75.5 103.3l-.1 .1v.4M75.5 104.3l-.2 .5M75.6 100.8l-.3 .2M75.6 100.5v.1M75.6 103.3l.2-.1 .3 .3M75.9 100.4l-1 .9M76.1 100a4.4 4.4 0 0 1-3.6 1.9M76.2 100.1a4.2 4.2 0 0 1-3.7 1.9M76.5 103.8l.4 .3 .1-.2M77 102.3l-.2 .1 .2 .5M77.1 102.2l.1-.1 .4 .3"/>
<path d="M77.2 103.3l.1 .5h-.1M78 101v.1l.3 .4M78 102.5l.5 .2v-.1M78 115.1h4.7M78.2 100.8v-.1l.5 .1M78.5 101.9l.3 .3-.1 .2M79.5 100.1l.3 .4v.1M79.7 100.8l-.1 .1h-.5M83.9 115.1h2.3M85.4 113.8a1.43 1.43 0 0 1 1.4-1 1.43 1.43 0 0 1 1.3 1M85.4 114.7a1.43 1.43 0 0 0 1.4 1 1.43 1.43 0 0 0 1.3-1M87.2 113.5a.81 .81 0 0 0-1.2 .7 .81 .81 0 0 0 1.2 .7"/>
<path d="M87.3 115.1h.1M87.6 100.8v4.3M87.6 106.2v4.3M87.6 111.6v2.1M87.6 114.8v.1M87.6 115v.1"/>
</g>
<g fill="#000">
<circle cx="37.8" cy="95.5" r=".19"/>
<circle cx="44.7" cy="98.6" r=".19"/>
<circle cx="44.9" cy="96.9" r=".19"/>
<circle cx="53.3" cy="97.4" r=".19"/>
<circle cx="53.5" cy="97.4" r=".19"/>
<circle cx="53.7" cy="99.4" r=".19"/>
<circle cx="53.9" cy="95.4" r=".19"/>
<circle cx="54.1" cy="95.4" r=".19"/>
<circle cx="54.5" cy="99.1" r=".19"/>
<circle cx="54.6" cy="95.7" r=".19"/>
<circle cx="54.7" cy="95.9" r=".19"/>
<circle cx="55.6" cy="94" r=".19"/>
<circle cx="55.8" cy="94.7" r=".19"/>
<circle cx="59" cy="94.4" r=".19"/>
<circle cx="59.2" cy="94.4" r=".19"/>
<circle cx="59.4" cy="93.6" r=".19"/>
<circle cx="60.1" cy="99.9" r=".19"/>
<circle cx="60.3" cy="95.4" r=".19"/>
<circle cx="60.9" cy="98.6" r=".19"/>
<circle cx="61" cy="96.9" r=".19"/>
<circle cx="61" cy="98.7" r=".19"/>
<circle cx="61" cy="94.9" r=".19"/>
<circle cx="61.6" cy="98.9" r=".19"/>
<circle cx="61.8" cy="98.8" r=".19"/>
<circle cx="61.8" cy="96.8" r=".19"/>
<circle cx="68.3" cy="97" r=".19"/>
<circle cx="68.5" cy="98.3" r=".19"/>
<circle cx="68.6" cy="99.1" r=".19"/>
<circle cx="68.7" cy="99" r=".19"/>
<circle cx="69.2" cy="95.1" r=".19"/>
<circle cx="69.2" cy="97.1" r=".19"/>
<circle cx="69.4" cy="98.7" r=".19"/>
<circle cx="69.8" cy="99.8" r=".19"/>
<circle cx="69.9" cy="95.6" r=".19"/>
<circle cx="70.2" cy="95.1" r=".19"/>
<circle cx="70.7" cy="93.7" r=".19"/>
<circle cx="71.1" cy="94.6" r=".19"/>
<circle cx="71.4" cy="93.5" r=".19"/>
<circle cx="72.7" cy="94.2" r=".19"/>
<circle cx="72.7" cy="93.3" r=".19"/>
<circle cx="74.3" cy="94.6" r=".19"/>
<circle cx="74.7" cy="93.8" r=".19"/>
<circle cx="75.5" cy="95.7" r=".19"/>
<circle cx="75.6" cy="99.4" r=".19"/>
<circle cx="75.8" cy="98.9" r=".19"/>
<circle cx="76.1" cy="97.2" r=".19"/>
<circle cx="76.2" cy="97.9" r=".19"/>
<circle cx="76.3" cy="95.2" r=".19"/>
<circle cx="76.6" cy="95.9" r=".19"/>
<circle cx="76.6" cy="99.2" r=".19"/>
<circle cx="77" cy="97.2" r=".19"/>
<circle cx="55" cy="100.8" r=".19"/>
<circle cx="55.6" cy="100.3" r=".19"/>
<circle cx="57.1" cy="101" r=".19"/>
<circle cx="58.6" cy="101" r=".19"/>
<circle cx="58.8" cy="101.6" r=".19"/>
<circle cx="59" cy="101.7" r=".19"/>
<circle cx="60.2" cy="100.1" r=".19"/>
<circle cx="60.8" cy="100.6" r=".19"/>
<circle cx="69.2" cy="100.2" r=".19"/>
<circle cx="69.7" cy="100.8" r=".19"/>
<circle cx="70.3" cy="100.1" r=".19"/>
<circle cx="71.5" cy="101.8" r=".19"/>
<circle cx="71.8" cy="100.9" r=".19"/>
<circle cx="73.4" cy="101" r=".19"/>
<circle cx="73.6" cy="101.8" r=".19"/>
<circle cx="74.4" cy="100.6" r=".19"/>
<circle cx="74.9" cy="100.2" r=".19"/>
<circle cx="75.4" cy="100.9" r=".19"/>
</g>
<!-- layer: Visible (ANSI) -->
<g fill="none" stroke="#000" stroke-width=".51">
<path d="M26.4 35.2h10.4v1.3h-9.2v7.5h-1.2zM28.3 34.2v1M29.1 34.1l.8 .1M29.1 34.1h.8v.1M29.1 34.1l-.8 .1-1.2-.1-.4 .1M29.1 34.1h-2.4v1.1M29.3 36.5v15M29.9 34.2v1M36.8 37h9.1M36.8 35.2h9.1M36.9 35.2v1.8M38.3 37v6.4v-2.4h-7.1"/>
<path d="M38.3 29v6.2M38.7 28.5h5.3M38.8 28.5l-.4 .2-.1 .3M44 28.5l.3 .1 .2 .4M44.5 29v6.2M44.5 37v6.4M45.9 35.2v1.8M46 35.2h.1M46 35.2h7v1.3h-7zM53 36.5h-3.8v2.5h15.6v-2.5h-2.6M53.1 37h9.1M53.1 35.2h9.1"/>
<path d="M53.1 35.2v1.8M53.3 39.6h8.7l-.1 .2h-8.5zM53.4 39.8a1.24 1.24 0 0 1 1.1 1.2v10.1M53.8 39.1a.49 .49 0 0 0-.5 .5M54.4 39l.1-.1h6.3l.1 .1M54.5 24.5v10.7M54.5 37v1.9M55 24h5.3M55 24.1l-.4 .2-.1 .2M60.2 24.1l.4 .2 .1 .2M60.8 24.5v10.7M60.8 37v1.9"/>
<path d="M61.5 39.1l.4 .2 .1 .2M61.9 39.8a1.24 1.24 0 0 0-1.1 1.2v10.1M62 39.5v.1M62.2 35.2l.1 .1M62.2 35.2h5.8v1.3h-5.8zM62.2 35.3v1.6M62.3 36.9l-.1 .1M64.8 39h.1M68 36.5h-3.1v2.5h14.2M68 35.2h9.3M68 36.9l9.2 .1M68.1 35.2l-.1 1.8"/>
<path d="M68.3 39.6h8.7l-.1 .2h-8.5zM68.4 39.8a1.24 1.24 0 0 1 1.1 1.2M68.7 39.1a.49 .49 0 0 0-.4 .5M69.4 39l.1-.1h6.3l.1 .1M69.5 24.5v10.7M69.5 37v1.9M70 24.1l-.4 .2-.1 .2M70 24h5.2M75.3 24.1l.4 .2 .1 .2M75.8 24.5v10.7M75.8 37v1.9M76.5 39.1l.4 .2 .1 .2"/>
<path d="M76.9 39.8a1.24 1.24 0 0 0-1.1 1.2v10M77 39.5v.1M77.2 35.2l.1 1.8M77.3 36.5h1.8v2.5M77.3 36.9l-.1 .1M80.3 36.5v2.5h-1.2M85.8 36.5v15M86.8 34.2v1M87.6 34.1l.8 .1M87.6 34.1h.8v.1M87.6 34.1l-.8 .1-1.2-.1-.4 .1M87.6 34.1h-2.4v1.1"/>
<path d="M88.4 34.2v1M88.9 36.9v-1.7h-11.6v1.3h10.3v7.5h.7h-.7v7.5h-10.3v1.3h11.6v-4.3M88.9 38.5v4.6M132.3 35.2v8.8h37.5v8.8h-37.5v-8.8h37.5v-8.8zM132.7 34.2l.3-.1 .7 .1 1.4-.1 .5 .1M132.7 34.2l.3-.1h4.4l.3 .1M132.7 34.2v1M133.7 34.2v1M135.6 34.2l.2-.1 .7 .1M135.6 34.2v1M136.3 34.1l.2 .1M136.5 34.2l.3-.1 .9 .1"/>
<path d="M136.5 34.2v1M137.7 34.2v1M146.5 35.2l-.1 .1M147.9 24.5v10.7h-1.4M148.4 24h5.3M148.4 24.1l-.4 .2v.2M153.6 24.1h.3l.2 .4M154.2 24.5v10.7l1.5 .1M165.8 34.2l.3-.1 .7 .1 1.3-.1 .6 .1M165.8 34.2v1M165.9 34.1l-.4 .1M165.9 34.1l-.4 .1v1"/>
<path d="M165.9 34.1h3.5l.2 .1M166.1 34.1l-.3 .1M166.8 34.2v1M168.7 34.2l.2-.1 .7 .1M168.7 34.2v1M169.6 34.2v1M26.4 49.6v-5.6h1.2v7.5h9.2v1.3h-10.1v1.7h3.2v-1.7M26.7 54.3a1.88 1.88 0 0 0 1.6 0 1.75 1.75 0 0 0 1.6 0M26.7 52.9l.4-.1 1.2 .1 1.2-.1 .4 .1M27.3 55.2l.2 .2h1.6l.2-.2M27.3 55.2h2M27.3 51.6v.3"/>
<path d="M27.3 54.5v.7M28.3 52.9v1.4M29.3 44h7.7v.1M29.3 54.5v.7M31.2 41v2.5h7l.1-.1h6.2l.1 .1M31.2 41h-1v2.5h1M36.8 51.2v1.6M36.8 52.7l.1 .1M36.8 52.8h9.1M36.8 51.1h9.1M36.9 51.1h-.1M37 44.1h8.8l-.1 .2h-8.6z"/>
<path d="M37.1 44.3a1.24 1.24 0 0 1 1.1 1.2M37.5 43.6l-.4 .2-.1 .2M38.3 59.1l.1 .1h6l.1-.1M38.3 59.1h6.2M38.3 45.5v5.6M38.3 52.8v6.3M44.5 41h8.1v2.5h-14.4M44.5 45.5v5.6M44.5 52.8v6.3M45.2 43.6h.3l.2 .4M45.6 44.3a1.24 1.24 0 0 0-1.1 1.2M45.9 51.1h.1"/>
<path d="M46 51.5h7v1.3h-7zM46 51.2v1.6M46 52.7l-.1 .1M52.6 43.5h.2M52.6 41h.2M52.8 41h1.7v2.5h-1.7zM53 51.2v1.6M53 52.7l.1 .1M53.1 52.8h9.1M53.1 51.1h9.1M53.1 51.1h-.1M54.5 54.6l.1 .1h6l.2-.1"/>
<path d="M54.5 52.8v1.8M54.5 54.6h6.3M54.5 44h-8.7v.1M60.8 41h1.7v2.5h-1.7zM60.8 52.8v1.8M60.8 44h8.7M62.2 51.1h.1M62.2 51.5h5.8v1.3h-5.8zM62.2 51.2v1.6M62.3 52.7l-.1 .1M62.5 41h1.1v2.5h-1.1M68 51.1v1.6"/>
<path d="M68 52.8h9.3M68 52.7l.1 .1M69.5 54.6l.2 .1h5.9l.2-.1M69.5 41v10M69.5 52.8v1.8M69.5 54.6h6.3M75.8 52.8v1.8M75.8 44h10M77.2 51l.1 .1M77.2 51l-9.2 .1M77.3 51.1v1.6M77.3 52.7l-.1 .1"/>
<path d="M85.2 52.8v1.7h3.2v-1.7M85.2 54.3a1.88 1.88 0 0 0 1.6 0 1.75 1.75 0 0 0 1.6 0M85.2 52.9l.4-.1 1.2 .1 1.2-.1 .4 .1M85.8 55.2l.2 .2h1.6l.2-.2M85.8 55.2h2M85.8 54.5v.7M86.8 52.9v1.4M87.8 54.5v.7M132.7 54.3l.5 .2M132.7 52.9l.3-.1 .7 .1 .5-.1 1.4 .1 .7-.1 .2 .1M132.7 52.9v1.4M133 52.8l-.3 .1"/>
<path d="M133.2 54.5h3.1M133.6 55.2h3.2M133.6 54.5v.7M133.7 52.9v1.4M135.6 52.9v1.4M135.6 54.5v.7l-.2 .2h-1.6l-.2-.2M136.3 52.8l.2 .1v1.4M136.3 52.8h1.1l.3 .1M136.5 54.3a.69 .69 0 0 1-.9 0 2.48 2.48 0 0 1-1.9 0l-.5 .2M136.5 54.3l-.2 .2M136.7 52.9v1.4M136.8 55.2l-.2 .2h-1.2"/>
<path d="M136.8 54.5v.7M137.4 52.8l.3 .1v1.4M137.7 54.3l-.3 .2h-1.1M137.7 54.3a.69 .69 0 0 1-1 0l-.4 .1M146.4 52.7l.1 .1M146.5 52.8h1.4M147.9 54.6l.1 .1h6.1l.1-.1M147.9 54.6v4.5l.1 .1h6.1l.1-.1v-4.5M147.9 54.6h6.3M147.9 59.1h6.3M147.9 52.8v1.8M154.2 52.8v1.8"/>
<path d="M155.7 52.7l-1.5 .1M165.5 54.3l.2 .2h.4M165.5 54.3l.6 .1M165.5 52.9l.6-.1-.3 .1M165.7 52.8l-.2 .1v1.4M165.8 54.3l.5 .2M165.8 52.9l.3-.1 .7 .1 .5-.1 1.4 .1 .7-.1 .2 .1M165.8 52.9v1.4M165.8 54.3l.3 .2M166.1 54.5h.2M166.3 55.2l.3 .2h.3M166.3 55.2h2.4"/>
<path d="M166.3 54.5v.7M166.7 54.5v.7l.2 .2h1.6l.2-.2M166.8 52.9v1.4M168.7 52.9v1.4M168.7 54.5v.7M169.4 52.8l.2 .1v1.4M169.6 54.3l-.2 .2h-3.1M169.6 54.3a.69 .69 0 0 1-.9 0 2.48 2.48 0 0 1-1.9 0l-.5 .2M85.8 79.8a1.62 1.62 0 0 0-.8 1.4M85.8 79.8a1.62 1.62 0 0 1 2.5 1.4M85.9 79.8l.8-.5 .8 .5 .8 .4v1M85.9 79.8l-.9 .4v1"/>
<path d="M26.4 80.1v35a1.24 1.24 0 0 0 1.2 1.2h60.1a1.24 1.24 0 0 0 1.2-1.2v-35M26.4 80.1a1.24 1.24 0 0 1 1.2-1.2h60.1a1.24 1.24 0 0 1 1.2 1.2M27.4 81.4l1.6-.9 1.7 .9v1.9l-1.7 .9-1.6-.9zM37.2 97l.6 .1M37.6 95.9l.5 .2M37.8 97.8h-.6M38 98.8l-.5 .2M38 95.2l.5 .3M38.3 99.4l-.5 .3M38.9 94.3l.3 .5M39.5 93.9l.3 .5M40.7 93.5l.1 .6"/>
<path d="M41.5 93.5v.5M42.6 93.6l-.2 .5M43.4 93.9l-.3 .5M44.2 99.8l.4 .4M44.4 94.7l-.4 .4M44.7 99l.6 .2M44.9 95.3l-.5 .3M44.9 98.3l.6 .1M45.4 96.4l-.6 .1M45.5 97.1l-.5 .1M53.5 97l.6 .1M53.8 95.9l.5 .2"/>
<path d="M54 97.8h-.5M54.2 95.2l.5 .3M54.3 98.8l-.6 .2M54.6 99.4l-.5 .3M55.1 94.3l.3 .5M55.8 93.9l.3 .5M56.9 93.5l.1 .6M57.7 93.5v.5M58.9 93.6l-.2 .5M59.6 93.9l-.2 .5M60.5 99.8l.4 .4M60.6 94.7l-.4 .4"/>
<path d="M61 99l.5 .2M61.1 95.3l-.4 .3M61.2 98.3l.5 .1M61.6 96.4l-.5 .1M61.8 97.1l-.6 .1M68.5 97.4l.6 .1M68.6 96.6l.6 .1M69.1 95.5l.4 .3M69.2 98.5l-.6 .1M69.4 99.1l-.5 .3M69.5 94.9l.5 .3M69.9 100l-.4 .4"/>
<path d="M70.4 94.1l.3 .5M71.1 93.7l.3 .5M72.4 93.4v.6M73.1 93.4v.6M74.3 93.8l-.3 .5M75 94.2l-.3 .4M75.8 99.3l.5 .2M75.9 95l-.5 .3M76.1 98.6l.5 .2M76.3 95.7l-.5 .2M76.7 96.8l-.6 .1M76.8 97.6h-.6"/>
<path d="M85 81.2a1.62 1.62 0 0 0 1.6 1.6 1.62 1.62 0 0 0 1.7-1.6M85 81.2v.9l1.7 1 1.6-1v-.9M26.7 113l1.6-1 .8 .5 .8 .5v1.8l-1.6 1-.8-.5-.8-.5zM38.9 100.2l-.4 .5M39.5 100.7l-.3 .4M40.4 101.1l-.1 .5M41.1 101.2v.6M42.1 101.1l.2 .5M42.8 100.8l.2 .6M43.7 100.4l.4 .4M55.2 100.2l-.4 .5M55.8 100.7l-.4 .4"/>
<path d="M56.7 101.1l-.1 .5M57.4 101.2l-.1 .6M58.4 101.1l.1 .5M59.1 100.8l.2 .6M59.9 100.4l.4 .4M70.5 100.5l-.4 .4M71.4 100.9l-.2 .6M72.1 101.1l-.1 .6M73.1 101.2l.1 .5M73.8 101l.1 .6M74.7 100.6l.3 .4M75.2 100.1l.4 .4"/>
<path d="M85.2 113.3l1.6-.9 1.6 .9v1.9l-1.6 .9-1.6-.9z"/>
<circle cx="29.1" cy="82.3" r="1.62"/>
<circle cx="29.1" cy="82.3" r=".98"/>
<circle cx="29.1" cy="82.3" r=".79"/>
<circle cx="41.4" cy="97.6" r="3.1"/>
<circle cx="41.4" cy="97.6" r="3"/>
<circle cx="41.4" cy="97.6" r="4.2"/>
<circle cx="41.4" cy="97.6" r="3.6"/>
<circle cx="41.4" cy="97.6" r="4.6"/>
<circle cx="57.6" cy="97.6" r="4.6"/>
<circle cx="57.6" cy="97.6" r="4.2"/>
<circle cx="57.6" cy="97.6" r="3.6"/>
<circle cx="57.6" cy="97.6" r="3.1"/>
<circle cx="57.6" cy="97.6" r="3"/>
<circle cx="72.6" cy="97.6" r="3.1"/>
<circle cx="72.6" cy="97.6" r="3"/>
<circle cx="72.6" cy="97.6" r="4.2"/>
<circle cx="72.6" cy="97.6" r="3.6"/>
<circle cx="72.6" cy="97.6" r="4.6"/>
<circle cx="86.6" cy="81.2" r=".98"/>
<circle cx="86.6" cy="81.2" r=".79"/>
<circle cx="28.3" cy="113.9" r="1.62"/>
<circle cx="28.3" cy="113.9" r=".98"/>
<circle cx="28.3" cy="113.9" r=".79"/>
<circle cx="86.8" cy="114.3" r="1.62"/>
<circle cx="86.8" cy="114.3" r=".98"/>
<circle cx="86.8" cy="114.3" r=".79"/>
</g>
<!-- layer: Break Line (ANSI) -->
<path d="M88.9 36.9l-.6 .7 .6 .9M26.4 49.6l1 2.2-.6 1M88.9 43.1l-.6 .6-.1 2 .1 2 .6 .8" fill="none" stroke="#000" stroke-width=".51"/>
<!-- layer: Visible (ANSI) -->
<g fill="#000">
<circle cx="36.8" cy="35.2" r=".25"/>
<circle cx="53" cy="35.2" r=".25"/>
<circle cx="62.2" cy="35.2" r=".25"/>
</g>
<!-- layer: Symbol (ANSI) -->
<g fill="none" stroke="#000" stroke-width=".25">
<path d="M33.2 139.9v-5.8h170v5.8M33.2 139.9h170v5.8M33.2 139.9v69.6h170v-63.8M68.2 139.9v69.6M93.2 139.9v69.6M148.2 139.9v69.6M33.2 145.7h170M33.2 151.5h170M33.2 157.3h170M33.2 163.1h170M33.2 168.9h170M33.2 174.8h170"/>
<path d="M33.2 180.5h170M33.2 192.2h170"/>
</g>
<!-- layer: Section Line (ANSI) -->
<path d="M35.9 97.6h-9.5v10M37.5 97.6h1.7M40.8 97.6h1.7M44 97.6h9.6M55.1 97.6h1.8M58.4 97.6h1.8M61.7 97.6h9.5M72.7 97.6h1.8M76 97.6h1.9M79.3 97.6h9.6v10M25.4 102.6h2l-1 5zM87.9 102.6h2l-1 5z" fill="none" stroke="#000" stroke-width=".7"/>
<g fill="#000">
<path d="M25.4 102.6h2l-1 5z" fill-rule="evenodd"/>
<path d="M87.9 102.6h2l-1 5z" fill-rule="evenodd"/>
</g>
<!-- layer: Border (ANSI) -->
<path d="M107.9 0v6.4l-2.2-3.9h4.5l-2.3 3.9 2.3-3.9M3.3 139.7h6.4l-3.9-2.2v4.4l3.9-2.2-3.9 2.2M212.6 139.7h-6.4l3.9-2.2v4.4l-3.9-2.2 3.9 2.2M9.7 273v-266.6h196.5v266.6h-196.5h196.5M110.2 276.9l-2.3-3.9 2.3 3.9h-4.5l2.2-3.9v6.4" fill="none" stroke="#000" stroke-width=".7"/>
<!-- layer: Title (ANSI) -->
<g fill="none" stroke="#000" stroke-width=".38">
<path d="M9.4 219.1h69.8M53.8 209.5v63.5M79.2 209.5v63.5M9.4 228.6h69.8M9.4 238.1h69.8M79.2 225.3h127M9.4 247.6h69.8M9.4 257.2h69.8M79.2 254h127M91.9 254v12.7M117.3 254v12.7M193.5 254v12.7"/>
<path d="M9.4 266.7h196.8M107.7 266.7v6.3M155.4 266.7v6.3"/>
</g>
<path d="M9.4 209.5h196.8v63.5h-196.8z" fill="none" stroke="#000" stroke-width=".51"/>
<g font-size="6.3">
<text x="39" y="70.4">SECTION A-A</text>
<text x="41.2" y="78">SCALE 1 / 4</text>
<text x="19" y="105.7">A</text>
<text x="92.4" y="105.7">A</text>
<text x="83.7" y="264.5">A</text>
</g>
<g font-size="4.3">
<text x="10.2" y="218.2">mahmo</text>
<text x="54.6" y="217.6">6/24/2023</text>
</g>
<g font-size="4.2">
<text x="52.8" y="5.3">2</text>
<text x="160.8" y="5.3">1</text>
<text x="5.9" y="71.4">B</text>
<text x="207.6" y="71.4">B</text>
<text x="107.3" y="138.6">PARTS LIST</text>
<text x="45.9" y="144.3">ITEM</text>
<text x="76.8" y="144.3">QTY</text>
<text x="107.1" y="144.3">PART NUMBER</text>
<text x="162.6" y="144.3">DESCRIPTION</text>
<text x="49.6" y="150.1">1</text>
<text x="49.6" y="156">2</text>
<text x="79.6" y="150.1">1</text>
<text x="79.6" y="156">1</text>
<text x="94.1" y="150.2">gears_bot</text>
<text x="94.1" y="155.6">gears_up</text>
<text x="49.6" y="161.8">3</text>
<text x="79.6" y="161.8">3</text>
<text x="94.1" y="161.8">Shaft</text>
<text x="49.6" y="167.5">4</text>
<text x="79.6" y="167.6">6</text>
<text x="94.1" y="167.6">%3% BS 290 - SKF 61805</text>
<text x="149.1" y="167.6">Single row ball bearings</text>
<text x="49.6" y="173.4">5</text>
<text x="79.6" y="173.4">1</text>
<text x="94.1" y="173.4">casing_MIR</text>
<text x="49.6" y="179.2">6</text>
<text x="79.6" y="179.1">1</text>
<text x="94.1" y="179.1">casing_MIR_MIR</text>
<text x="49.6" y="185">7</text>
<text x="79.6" y="185">4</text>
<text x="94.1" y="185">ISO 4017 - M8 x 80</text>
<text x="149.1" y="185">Hexagon head screws-</text>
<text x="149.1" y="190.8">Product grade A and B</text>
<text x="49.6" y="196.6">8</text>
<text x="79.6" y="196.5">4</text>
<text x="94.1" y="196.6">AS 1112 - M8 Type 8</text>
<text x="149.1" y="196.7">ISO metric hexagon nuts,</text>
<text x="149.1" y="202.4">including thin nuts, slotted</text>
<text x="149.1" y="208.2">nuts and castle nuts</text>
<text x="5.8" y="211.1">A</text>
<text x="207.5" y="211.1">A</text>
<text x="98.1" y="271.7">1 / 4</text>
<text x="167.8" y="272.2">2</text>
<text x="178.3" y="272.2">2</text>
<text x="52.8" y="277.1">2</text>
<text x="160.8" y="277.1">1</text>
</g>
<g font-size="3.5">
<text x="10.2" y="212.9">DRAWN</text>
<text x="10.2" y="222.4">CHECKED</text>
<text x="10.2" y="232">QA</text>
<text x="80" y="228.6">TITLE</text>
<text x="10.2" y="241.5">MFG</text>
<text x="10.2" y="251">APPROVED</text>
<text x="82" y="257.4">SIZE</text>
<text x="118.1" y="257.4">DWG NO</text>
<text x="196.8" y="257.3">REV</text>
<text x="80" y="270.1">SCALE</text>
<text x="156.2" y="272.2">SHEET</text>
<text x="172.7" y="272.2">OF</text>
</g>
</svg>
